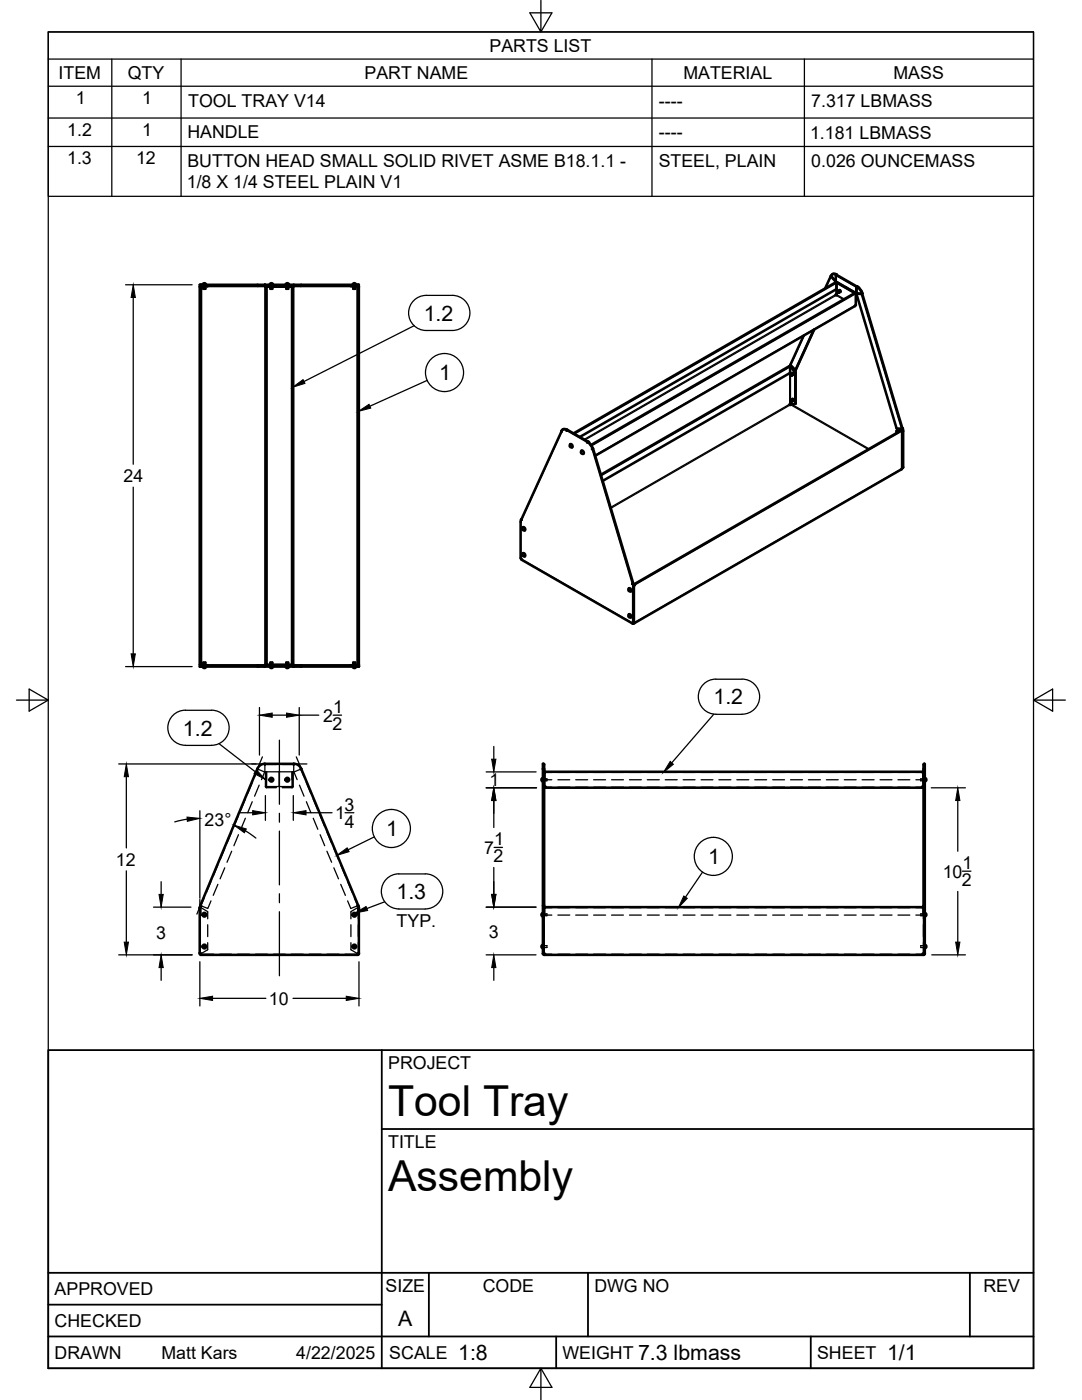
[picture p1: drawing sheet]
<svg xmlns="http://www.w3.org/2000/svg" width="216mm" height="279mm" viewBox="0 0 216 279" stroke-linecap="round" stroke-linejoin="round" font-family="sans-serif">
<!-- layer: Hidden -->
<g fill="none" stroke="#000" stroke-width=".25">
<path d="M40 57.2v1.4M40 59.8v2.4M40 56.9h1.6M40.1 57h1.3l.1 .1M40.1 57h-.1M40.1 56.9v.2M40.1 56.8v.3M40.1 57h.1M40.1 57h1.5M40.6 56.9v.2M41 56.8v.3zM42.8 56.9h2.3"/>
<path d="M42.8 57h2.4M46.3 56.9h2.4M46.4 57h2.3M49.9 56.9l1.5-.1 .1 .1M50 57h1.5M52.9 56.9h2.2M52.9 57h2.2M53.1 57.3v1.3M53.1 59.8v2.4M53.2 57.3h-.2M53.2 56.9l-.2 .2M53.9 57.2v-.4l.1 .4"/>
<path d="M54.3 57.2l.1-.4v.4M55.7 56.9v.2h-2.6M55.8 56.9v.2h2.5M56.3 56.9h2.3M56.3 57h2.3M57.1 56.9v.3M57.5 57.1v-.3v.4M58.3 57.3h.2M58.3 56.9l.2 .2M58.4 57.3v1.3M58.4 59.8v2.4M60 56.9v-.1l1.6 .1"/>
<path d="M60 57h1.5M62.7 57h2.4M62.8 56.9h2.3M66.3 57h2.4M66.3 56.9h2.4M69.8 57h1.6M69.9 56.9h1.6M70 57v.1M70.5 56.8v.3M70.9 56.8v.3zM71.4 56.9v-.1v.3M71.4 56.8v.3"/>
<path d="M71.5 57h-1.5v.1M71.5 57.2v1.4M71.5 59.8v2.4M40 63.4v2.4M40 67v2.3M40 70.5v2.4M40 74.1v2.4M40 77.7v2.4M53.1 63.4v2.4M53.1 67v2.3M53.1 70.5v2.4M53.1 74.1v2.4"/>
<path d="M53.1 77.7v2.4M58.4 63.4v2.4M58.4 67v2.3M58.4 70.5v2.4M58.4 74.1v2.4M58.4 77.7v2.4M71.5 63.4v2.4M71.5 67v2.3M71.5 70.5v2.4M71.5 74.1v2.4M71.5 77.7v2.4M40 81.2v2.4"/>
<path d="M40 84.8v2.4M40 88.4v2.4M40 91.9v2.4M40 95.5v2.4M40 99.1v2.4M53.1 81.2v2.4M53.1 84.8v2.4M53.1 88.4v2.4M53.1 91.9v2.4M53.1 95.5v2.4M53.1 99.1v2.4M58.4 81.2v2.4"/>
<path d="M58.4 84.8v2.4M58.4 88.4v2.4M58.4 91.9v2.4M58.4 95.5v2.4M58.4 99.1v2.4M71.5 81.2v2.4M71.5 84.8v2.4M71.5 88.4v2.4M71.5 91.9v2.4M71.5 95.5v2.4M71.5 99.1v2.4M40 102.7v2.4"/>
<path d="M40 106.2v2.4M40 109.8v2.4M40 113.4v2.4M40 117v2.3M53.1 102.7v2.4M53.1 106.2v2.4M53.1 109.8v2.4M53.1 113.4v2.4M53.1 117v2.3M58.4 102.7v2.4M58.4 106.2v2.4M58.4 109.8v2.4"/>
<path d="M58.4 113.4v2.4M58.4 117v2.3M71.5 102.7v2.4M71.5 106.2v2.4M71.5 109.8v2.4M71.5 113.4v2.4M71.5 117v2.3M40 120.5v2.4M40 124.1v2.4M40 127.7v2.3M40 131.3v1.3M40 132.9h1.6"/>
<path d="M40 132.9h.1M40.1 132.8v.2v-.2M40.1 132.9h1.3v-.1l.1 .1M40.1 132.9h1.5M40.6 132.8v.2zM41 132.8v.2M42.8 132.9h2.3M42.8 132.9h2.4M46.3 132.9h2.4M46.4 132.9h2.3M49.9 132.9h1.5M50 132.9h1.5"/>
<path d="M51.5 132.9l-.1 .1M52.9 132.9h2.2M53 132.5l.2 .1M53 132.8l.2 .1M53.1 120.5v2.4M53.1 124.1v2.4M53.1 127.7v2.3M53.1 131.3v1.3M53.1 132.8h2.6v.1M53.9 132.7v.3l.1-.3M54.3 132.7l.1 .3v-.3M56.3 132.9h2.3"/>
<path d="M57.1 132.7v.3v-.2M57.5 132.7v.3M58.3 132.8h-2.5v.1M58.4 120.5v2.4M58.4 124.1v2.4M58.4 127.7v2.3M58.4 131.3v1.3M58.5 132.8l-.2 .1M58.5 132.5l-.2 .1M60 132.9l.1 .1M60 132.9h1.5M60.1 132.9h1.5"/>
<path d="M62.7 132.9h2.4M62.8 132.9h2.3M66.3 132.9h2.4M69.8 132.9h1.6M69.9 132.9h1.6M70 132.8v.1M70 132.8v.1h1.5M70.5 132.8v.2zM70.9 132.8v.2M71.4 132.9h.1M71.4 132.8v.2M71.5 120.5v2.4"/>
<path d="M71.5 124.1v2.4M71.5 127.7v2.3M71.5 131.3v1.3M49 159.4l-.9 2.2M50.3 160l-.9 2.2M50.4 156.1l-1 2.2M50.8 155l.7-1.5 1.3 .6-.6 1.5M51.7 156.7l-.9 2.2M53 157l.2 .2M53 154v3M53 154.1h.2v1.5h-.1v-1.4zM53.1 154v3l2 .1"/>
<path d="M53.2 154v3.2M53.2 154h2.6M53.2 157.2h1.9M55.1 152.6h-2.2v1.4h.3M55.7 154v3h-2.7M56.3 152.6h2.3v1.4h-2.8v3h2.7v-2.8l-.1-.2M56.3 157.2h2M58.3 154v3.2M58.4 154.2v2.8l-2.1 .1M58.5 154v.2l-.1-.2-.1 .1v1.5h.1v-1.4M58.5 157l-.2 .2M59.8 156.7l.9 2.2"/>
<path d="M60.7 155l-.7-1.5-1.3 .6 .6 1.5M61.1 156.1l.9 2.2M61.1 160l.9 2.2M62.5 159.4l.9 2.2M108.3 155.4h.8v.4h-.8M108.3 155.4h.4M108.4 153.5h.1M108.4 152.4l-.1 .1 .1 .1M108.4 154h.2l-.2 5.4M108.4 153.5v2.3M108.5 154.1h.1M108.6 154v3"/>
<path d="M108.7 154.2v2.8M108.8 157.1h1.3M110.1 154.2h-1.3v1.4h1.3M111.3 157.1h2.4M111.3 155.6h2.4M111.3 154.2h2.4M114.9 157.1h2.4M114.9 155.6h2.4M114.9 154.2h2.4M118.4 157.1h2.4M118.4 155.6h2.4M118.4 154.2h2.4"/>
<path d="M122 157.1h2.4M122 155.6h2.4M122 154.2h2.4M125.6 157.1h2.4M125.6 155.6h2.4M125.6 154.2h2.4M129.2 157.1h2.4M129.2 155.6h2.4M129.2 154.2h2.4M132.7 157.1h2.4M132.7 155.6h2.4M132.7 154.2h2.4"/>
<path d="M136.3 157.1h2.4M136.3 155.6h2.4M136.3 154.2h2.4M139.9 157.1h2.4M139.9 155.6h2.4M139.9 154.2h2.4M143.4 157.1h2.4M143.4 155.6h2.4M143.4 154.2h2.4M147 157.1h2.4M147 155.6h2.4M147 154.2h2.4"/>
<path d="M150.6 157.1h2.4M150.6 155.6h2.4M150.6 154.2h2.4M154.2 157.1h2.3M154.2 155.6h2.3M154.2 154.2h2.3M157.7 157.1h2.4M157.7 155.6h2.4M157.7 154.2h2.4M161.3 157.1h2.4M161.3 155.6h2.4M161.3 154.2h2.4"/>
<path d="M164.9 157.1h2.4M164.9 155.6h2.4M164.9 154.2h2.4M168.5 157.1h2.3M168.5 155.6h2.3M168.5 154.2h2.3M172 157.1h2.4M172 155.6h2.4M172 154.2h2.4M175.6 157.1h2.4M175.6 155.6h2.4M175.6 154.2h2.4"/>
<path d="M179.2 157.1h2.3M179.2 155.6h2.3M179.2 154.2h2.3M182.8 157.1h1.2M182.8 154.2h1.3v1.4h-1.3M184.1 154.2v2.8M184.3 154.1h.1M184.4 152.4l.1 .1-.1 .1M184.4 153.5v2.3v-2.3h.1M184.4 154h-.1l.1 5.4M184.5 155.4h-.8v.4h.8h-.4M40.7 179.2l-.6 1.6 1.4 .5 .6-1.5"/>
<path d="M42.1 175.9l-.9 2.2M43.5 176.5l-1 2.2M43.5 172.6l-.9 2.2M44.9 173.2l-1 2.2M44.9 169.3l-1 2.2M46.2 169.9l-.9 2.2M46.2 166l-.9 2.2M47.6 166.6l-.9 2.2M47.6 162.7l-.9 2.2M49 163.3l-1 2.2M62.5 163.3l.9 2.2M63.9 162.7l.9 2.2"/>
<path d="M63.9 166.6l.9 2.2M65.2 169.9l1 2.2M65.2 166l.9 2.2M66.6 173.2l.9 2.2M66.6 169.3l.9 2.2M68 176.5l.9 2.2M68 172.6l.9 2.2M69.4 179.8l.6 1.5 1.4-.5M69.4 175.9l.9 2.2M70.7 179.2l.7 1.6M108.4 160.6l.1 2.4M108.4 164.1l.1 2.4"/>
<path d="M108.4 167.7v2.4M108.4 171.3v2.4M108.4 174.9v2.3M108.4 178.4l.1 2.4M184.4 167.7v2.4M184.4 160.6v2.4M184.4 164.1v2.4M184.4 171.3v2.4M184.4 174.9v2.3M184.4 178.4v2.4M39.9 181.1h.2M40 181.1v2.3"/>
<path d="M40 184.6v2.3M40 188.1v2.2M40 181.1v1.5h.1v-1.5M40.1 181.1l1.3 .8v1.5M40.1 190.4h2.5M41.4 188.1v1.4l-1.3 .8M41.4 184.6v2.3M43.8 190.4h2.4M47.4 190.4h2.4M51 190.4h2.4M54.5 190.4h2.4M58.1 190.4h2.4"/>
<path d="M61.7 190.4h2.4M65.3 190.4h2.3M68.8 190.4h2.6M70 188.1v1.4l1.4 .8M70 184.6v2.3M71.5 184.6v2.3M71.5 188.1v2.2M71.6 181.1h-.2l-1.4 .8v1.5M71.6 181.1h-.2v1.5h.1v-1.5v2.3M108.3 180.7l.1 .1M108.3 180.8h.1M108.4 189.1h-.1"/>
<path d="M108.4 182.8h-.1M108.4 188.7h-.1h.8v.4h-.8M108.5 182.4h.6v.4h-.8M108.5 181.3h.1M108.6 181.1v2.3M108.6 182.4h-.3h.1M108.6 184.6v2.3M108.6 188.1v2.2M108.7 190.4h1.4M110.1 181.1h-1.4v1.5h1.4M111.3 190.4h2.4M111.3 182.6h2.4"/>
<path d="M111.3 181.1h2.4M114.9 190.4h2.4M114.9 182.6h2.4M114.9 181.1h2.4M118.4 190.4h2.4M118.4 182.6h2.4M118.4 181.1h2.4M122 190.4h2.4M122 182.6h2.4M122 181.1h2.4M125.6 190.4h2.4M125.6 182.6h2.4"/>
<path d="M125.6 181.1h2.4M129.2 190.4h2.4M129.2 182.6h2.4M129.2 181.1h2.4M132.7 190.4h2.4M132.7 182.6h2.4M132.7 181.1h2.4M136.3 190.4h2.4M136.3 182.6h2.4M136.3 181.1h2.4M139.9 190.4h2.4M139.9 182.6h2.4"/>
<path d="M139.9 181.1h2.4M143.4 190.4h2.4M143.4 182.6h2.4M143.4 181.1h2.4M147 190.4h2.4M147 182.6h2.4M147 181.1h2.4M150.6 190.4h2.4M150.6 182.6h2.4M150.6 181.1h2.4M154.2 190.4h2.3M154.2 182.6h2.3"/>
<path d="M154.2 181.1h2.3M157.7 190.4h2.4M157.7 182.6h2.4M157.7 181.1h2.4M161.3 190.4h2.4M161.3 182.6h2.4M161.3 181.1h2.4M164.9 190.4h2.4M164.9 182.6h2.4M164.9 181.1h2.4M168.5 190.4h2.3M168.5 182.6h2.3"/>
<path d="M168.5 181.1h2.3M172 190.4h2.4M172 182.6h2.4M172 181.1h2.4M175.6 190.4h2.4M175.6 182.6h2.4M175.6 181.1h2.4M179.2 190.4h2.3M179.2 182.6h2.3M179.2 181.1h2.3M182.8 190.4h1.3M182.8 181.1h1.3v1.5h-1.3"/>
<path d="M184.3 182.4h.2h-.8v.4h.8h-.1M184.3 184.6v2.3M184.3 188.1v2.2M184.3 181.3h.1M184.3 181.1v2.3M184.4 180.8h.1M184.5 188.7h-.8v.4h.8h-.1M184.5 188.7h.1M184.5 180.7l-.1 .1"/>
<circle cx="54.1" cy="155.6" r=".2"/>
<circle cx="54.1" cy="155.6" r=".21"/>
<circle cx="57.3" cy="155.6" r=".2"/>
<circle cx="57.3" cy="155.6" r=".21"/>
<circle cx="40.8" cy="188.9" r=".2"/>
<circle cx="40.8" cy="182.6" r=".2"/>
<circle cx="70.7" cy="182.6" r=".2"/>
<circle cx="70.7" cy="188.9" r=".2"/>
</g>
<!-- layer: Visible -->
<g fill="none" stroke="#000" stroke-width=".51">
<path d="M39.9 57.2h.2M39.9 57.2v75.4h.2M40 56.8l-.1 .1v-.1h12.9M40 57l-.1 .2M40.1 57.1h.1M40.1 57.1v75.7M40.1 57.1l-.1 .1M40.1 57.1h1.3M40.1 56.8l-.1 .1 .1 .2M40.4 56.8a.37 .37 0 0 1 .4-.3 .37 .37 0 0 1 .3 .3M40.6 57.1v.5h.4v-.5M51.4 56.8v.1h1.4"/>
<path d="M51.4 56.9l.1 .2M51.5 57h1.3v.1h-12.7M52.8 56.8l.1 .1M52.8 56.8h.1M52.9 56.8h5.7v.3h-5.7zM53 57.3h.2M53 57.3v75.3h.2v-75.3M53 57.1v.1M53.1 57.2l-.1 .1M53.1 57.2v.1M53.1 57.1v.1M53.2 57.1h5.1v.1h-5.1z"/>
<path d="M53.2 57.2v.1M53.8 56.8a.37 .37 0 0 1 .4-.3 .37 .37 0 0 1 .3 .3M54 57.2v.4h.3v-.4M57 56.8a.37 .37 0 0 1 .3-.3 .37 .37 0 0 1 .4 .3M57.1 57.2v.4h.4v-.4M58.3 57.3h.2M58.3 57.3v75.3h.2v-75.3M58.3 57.2v.1M58.3 57.1l.1 .1M58.4 57.3h.1M58.5 57.1v.1M58.6 56.9h.1"/>
<path d="M58.6 56.8h.1M58.6 56.9h1.5M60 57h-1.3v.1h12.7M60.1 56.8v.1M60.1 56.9l-.1 .2M70 57.1h1.4M70.3 56.8a.37 .37 0 0 1 .4-.3 .37 .37 0 0 1 .4 .3M70.5 57.1v.5h.4v-.5M71.4 57.2h.2v75.4h-.2zM71.4 56.8l.1 .1-.1 .2M71.4 57.1v.1M71.4 57.1l.1 .1"/>
<path d="M71.5 57l.1 .2M71.5 56.8l.1 .1v-.1h-13v.1M165.8 55.1l-1.2 2.5M165.8 55v.2l1 1M165.9 55.1h.1M165.9 55.1l.9 1M166.1 54.7l.8 .1M166.1 54.7v.1M166.8 56.2l-.2 .2M166.8 56.3l.1 .2M166.8 56.3l.1 .1M166.8 56.2h.1"/>
<path d="M166.8 56.3l-52.4 30.2M166.8 56.2l-.1 .2M166.9 54.8a.67 .67 0 0 0-1.1 .2l.1 .1M166.9 56.2l-.1 .1M166.9 56.5v1.2l-51.2 29.5M166.9 54.8l4.1 2.4-.1 .1v1.2M166.9 54.8v.1M166.9 56.4l3.6 2.1M166.9 54.8l-.1 .2v1.2l4.1 2.3v-1.2M167 56.3h-.1M167.2 58.1l.2 .1v.2l-.2-.1zM167.5 57.9l.2 .1v.3"/>
<path d="M167.5 57.9l-.3 .2M167.7 58.2l-.3 .2M168.8 57.4h.1M170.5 58.5l.2 .2M170.6 58.4l-52.7 30.4M170.6 58.6v-.2l-3.6-2.1-.1 2.6-.1-.1 .1-.1M170.7 58.4l-.1 .1M170.8 58.5v2.4M170.8 58.5h-.1M171 57.3h.1M171 57.3v-.1l.3 .1 .5 .6 .3 .7h-.2M171 57.2l.7 .7 .2 .7"/>
<path d="M171.9 58.6h-1l8 26.9 1 .1M171.9 58.6h.1M172 58.6h-1.1M172 58.6l8.1 26.9M157.5 73.1l-37.6 21.6M157.5 73.1l.2 .1M157.6 73.1h.2M157.6 73.2h.1M157.6 73.2v1.2l-37.3 21.6M157.7 73.2h.1M157.7 79.8l.3 .1v.3l-.3-.1zM157.7 74.6l.3 .2v.2l-.3-.1z"/>
<path d="M157.8 72.8l-.1 .3M157.8 74.7l.4-.3 .2 .3-.1 .1M157.8 79.8l.4-.2 .2 .2-.1 .2M157.8 72.9l.9 1M157.8 72.7v.1M157.8 73.1l1 1.2v6.2l-.1 .1M157.8 73.1v.1l.9 1.1v6.2l-1.1 .2 .2 .1M158.3 79.9l-.4 .3M158.3 74.8l-.4 .2M160.4 67l-2.7 5.7M162.4 65.8l-3.7 8.1M162.5 65.8l-3.8 8.1"/>
<path d="M170.8 60.8l-.2 .3-51.8 29.9M112 86l.1 .1M112.1 86.1l-8.1 17.6M112.3 85.7a.71 .71 0 0 1 .8 .1M113.1 85.8a.67 .67 0 0 0-1.1 .2M113.1 85.9l.1-.1 4.1 2.3M113.1 85.8v.1M117.3 88.2h-.1M118.2 89.6h.1M118.2 89.6l-.5-1-.5-.4-.1 .1 .1-.2 .8 .8 .3 .6-.1 .1M118.3 89.5h.1M118.3 89.5l-.2 .1"/>
<path d="M118.3 89.5l8.1 26.9-.2 .1M157.8 80.7v.1M178.9 86v.4M179 85.9h.1M179.8 85.9l-.8 .1M179.8 85.9l-53.3 30.7M179.8 85.9h.1M179.9 85.9h.1M179.9 85.9h-.1M179.9 85.9h-.9M180 85.8v.2l-.2-.1M180 93.4h.1"/>
<path d="M180 86v7.5M180 93.5l-.1 .2-53.3 30.7M180 93.4v.1M180.1 85.6v7.7l-.1 .1M180.1 85.5h.1M180.1 85.5l-.2 .1M180.1 85.5l-.1 .1M180.1 85.5l.1 7.8M180.2 93.2l-.1 .2M104 103.7l-.1 7.7 .1 .2M104 111.6l.1 .1M104 103.7h.1"/>
<path d="M104 103.7l.1 .1-.1-.1M104.1 111.7l22.1 12.7M125.5 117.4a.33 .33 0 0 0-.1 .5 .33 .33 0 0 0 .6-.1l-.2-.3-.3-.1M126.2 116.5h.1zM126.3 116.5v7.8l-.1 .1M126.3 116.5l.1 .6M126.4 117.1v7.2M126.5 116.7h.1M126.5 116.7l.1 .1-.1-.2-.1 .2M126.5 116.7h-.1M126.6 116.8h-.2M39.9 132.6l.1 .2"/>
<path d="M40 133l-.1-.1v.1h12.9M40 132.6l.1 .1M40.1 132.8h.1M40.1 132.8h12.7v.1h-1.3M40.1 132.8h1.3M40.1 132.8l-.1 .1 .1 .1M40.4 133a.37 .37 0 0 0 .4 .3 .37 .37 0 0 0 .3-.3M40.6 132.8v-.6h.4v.6M51.5 132.8l-.1 .1M52.8 132.9l.1 .1M52.8 132.9h-1.4v.1M52.8 132.9h.1"/>
<path d="M52.9 132.8h5.7v.2h-5.7zM53 132.6h.1M53 132.7v.1M53.1 132.7v.1M53.2 132.6v.2h5.1v-.1h-5.1M53.8 133a.37 .37 0 0 0 .4 .3 .37 .37 0 0 0 .3-.3M54 132.7v-.5h.3v.5M57 133a.37 .37 0 0 0 .3 .3 .37 .37 0 0 0 .4-.3M57.1 132.7v-.5h.4v.5M58.3 132.6v.1M58.4 132.6h.1M58.4 132.7l-.1 .1"/>
<path d="M58.5 132.7v.1M58.6 132.9h.1M58.6 133h13v-.1l-.1 .1M58.6 132.9h1.5M58.6 132.9v.1M60 132.8l.1 .1M60.1 132.9v.1M70 132.8h1.4h-12.7v.1h1.3M70.3 133a.37 .37 0 0 0 .4 .3 .37 .37 0 0 0 .4-.3M70.5 132.8v-.6h.4v.6M71.4 132.8h.1M71.4 132.8l.1 .1-.1 .1"/>
<path d="M71.4 132.6v.2M71.5 132.6l-.1 .1M71.6 132.6l-.1 .2M126.2 124.3v.1M126.2 124.3l.2 .1M126.4 124.3l-.1 .1M126.4 124.3v.1M126.4 124.4h-.1M126.6 124.3l-.1 .1M126.6 124.3h-.2M51.4 153.4l.1 .1h-.1l-11.4 27.2 .1 .1-.1-.1-.1 .7M52.8 152.4v.2l.1-.2h5.7"/>
<path d="M52.8 152.4a1.57 1.57 0 0 0-1.4 1M58.6 152.4v.2zM58.6 152.4a1.6 1.6 0 0 1 1.5 1l-.1 .1h.1l11.4 27.2-.1 .1 .1-.1 .1 .7M108.3 153.5h.1M108.3 153.4h.1M108.3 155.2a.37 .37 0 0 0-.3 .4 .37 .37 0 0 0 .3 .4M108.4 153.5h.2M108.4 152.4h-.1v37.9M108.4 152.4v1M108.5 152.6l-.1 .8M108.5 152.4l.1 .2v.9M108.6 153.5v27.6"/>
<path d="M108.6 154h75.5v.2l.1-.2M108.6 157h.2v.2h75.2M108.6 157l.2 .2M108.7 157l.1 .1M108.8 154l-.1 .2M184.1 157l-.1 .1M184.2 154l-.1 .2M184.2 154h.1M184.3 157l-.3 .2M184.3 157h-.3v.2M184.3 153.5h.2M184.4 152.6v.9l.1-.1"/>
<path d="M184.4 152.4l-.1 .2v28.5M184.4 152.4h.1v37.9h-.1v-9.6h.1l-.2 .1M184.4 152.4v1M184.5 153.5h.1M184.5 155.2a.37 .37 0 0 1 .3 .4 .37 .37 0 0 1-.3 .4M39.9 190.2v.1h.1M39.9 181.1v9.1M39.9 181.1h.1M39.9 190.3l.2 .3M39.9 190.2l.1 .1M40 190.3l.1 .1M40 190.3l.1 .3"/>
<path d="M71.4 190.3v.3h-31.3M71.5 190.3l-.1 .1M71.6 181.1h.1M71.6 190.2l-.2 .1M71.6 181.1v9.2h-.2M71.6 190.3l-.2 .3M108.3 190.3l.3 .3M108.3 188.5a.37 .37 0 0 0-.3 .4 .37 .37 0 0 0 .3 .4M108.3 182.2a.37 .37 0 0 0-.3 .4 .37 .37 0 0 0 .3 .3M108.4 188.7h.1M108.4 189.1h.1M108.4 182.4h.1"/>
<path d="M108.4 182.8h.1M108.4 180.8h.1M108.5 190.3l.1 .1M108.5 180.8v.5M108.5 181.1l.2-.1h75.4l.3 .1v9.2h-.3v.3h-75.4v-.3h-.2zM108.6 190.4h.1M108.6 190.6h.1M108.6 180.8l-.2-.1v9.6h-.1M184.1 190.4h.2M184.1 190.6h.2M184.4 188.7h.1M184.4 189.1h.1"/>
<path d="M184.4 182.4h.1M184.4 182.8h.1M184.4 180.8h.1M184.4 180.8v.5M184.4 190.3l-.1 .1M184.5 182.2a.37 .37 0 0 1 .3 .4 .37 .37 0 0 1-.3 .3M184.5 188.5a.37 .37 0 0 1 .3 .4 .37 .37 0 0 1-.3 .4M184.6 190.3l-.3 .3"/>
<circle cx="114" cy="89" r=".33"/>
<circle cx="116.2" cy="90.3" r=".33"/>
<circle cx="104.5" cy="110.8" r=".33"/>
<circle cx="104.5" cy="105.6" r=".33"/>
<circle cx="125.7" cy="123" r=".33"/>
<circle cx="54.2" cy="155.6" r=".37"/>
<circle cx="57.3" cy="155.6" r=".37"/>
<circle cx="40.8" cy="188.9" r=".37"/>
<circle cx="40.8" cy="182.6" r=".37"/>
<circle cx="70.7" cy="182.6" r=".37"/>
<circle cx="70.7" cy="188.9" r=".37"/>
</g>
<g fill="#000">
<circle cx="40" cy="56.9" r=".25"/>
<circle cx="40.1" cy="56.8" r=".25"/>
<circle cx="51.5" cy="57" r=".25"/>
<circle cx="54" cy="57.1" r=".25"/>
<circle cx="54.3" cy="57.1" r=".25"/>
<circle cx="57.1" cy="57.1" r=".25"/>
<circle cx="57.5" cy="57.1" r=".25"/>
<circle cx="60" cy="57" r=".25"/>
<circle cx="71.4" cy="56.8" r=".25"/>
<circle cx="117.3" cy="88.2" r=".25"/>
<circle cx="179.8" cy="85.9" r=".25"/>
<circle cx="126.5" cy="116.7" r=".25"/>
<circle cx="40.1" cy="133" r=".25"/>
<circle cx="51.5" cy="132.9" r=".25"/>
<circle cx="54" cy="132.8" r=".25"/>
<circle cx="54.3" cy="132.8" r=".25"/>
<circle cx="57.1" cy="132.8" r=".25"/>
<circle cx="57.5" cy="132.8" r=".25"/>
<circle cx="60" cy="132.9" r=".25"/>
<circle cx="71.4" cy="133" r=".25"/>
<circle cx="71.5" cy="132.9" r=".25"/>
</g>
<!-- layer: Visible Narrow -->
<g fill="none" stroke="#000" stroke-width=".25">
<path d="M165.8 55.2l-1.1 2.3M165.9 55.1h.1M166.8 58.8l-50.2 28.9M166.8 55l4.1 2.3M166.9 57.7v1M166.9 56.5l-52.2 30.1M166.9 58.8l1.6 .9M167 56.3h.1M168.3 59.8l-1.5-.9-50.1 28.9M170.6 58.4v.1M170.7 58.7l-52.7 30.3M170.7 58.7v2.2"/>
<path d="M170.9 57.3h.1M171.8 58.7l8.1 26.9M171.9 58.6h.1M157.6 74.5v6.2l-35.8 20.6M157.6 73.2l-37.6 21.8M157.7 73.2v1.5M157.7 74.9v4.9M158.7 74.2l-.1 .1M158.8 74.4h-.1M160.5 66.9l-2.7 6M170.6 61l-51.9 29.9M112.1 86.1l-8 17.7"/>
<path d="M113.1 85.9l4 2.4M118.1 89.6l8.1 26.9M157.6 80.8l-35.7 20.6M157.7 80.1v.6M157.8 80.8l15.4 8.9M157.9 80.7l15.5 8.9M158.8 80.5h-.1M179 85.9v.1M179.9 85.9h.1M180.2 93.3h-.1M180.2 86.1h-.1M104.1 111.6l22.1 12.7"/>
<path d="M126.4 117.1h-.1M126.5 116.7h.1M126.6 116.8l53.3-30.7v7.5l-53.3 30.7zM126.4 124.2l-.1 .1"/>
</g>
<!-- layer: Border -->
<path d="M9.6 6.4h196.6v266.7h-196.6zM107.9 0v6.4l-2.2-3.8h4.4l-2.2 3.8M3.3 139.7h6.3l-3.8-2.2v4.4l3.8-2.2M206.2 139.7l3.8 2.2v-4.4l-3.8 2.2h6.4M107.9 273.1l2.2 3.8h-4.4l2.2-3.8v6.3" fill="none" stroke="#000" stroke-width=".25"/>
<!-- layer: Parts Lists -->
<path d="M9.6 6.4h196.6v32.8h-196.6zM9.6 11.8h196.6M9.6 17.2h196.6M22.3 11.8v27.4M36.1 11.8v27.4M130.1 11.8v27.4M160.5 11.8v27.4M9.6 23.6h196.6M9.6 29.2h196.6" fill="none" stroke="#000" stroke-width=".25"/>
<!-- layer: FD_Dimensions -->
<g fill="none" stroke="#000" stroke-width=".25">
<path d="M25.1 56.8h13.2M26.6 59.4v33.2M26.6 97.2v33.3M25.1 133h13.2M23.7 152.5h27.4M25.2 155v14.2M51.8 141.2v9.5M53 158.8v4.9M54.3 142.7h2.9M58.5 158.8v4.9M59.7 141.2v9.5M59.7 142.7h3.9"/>
<path d="M66.5 142.7h1.7M97 157.2h10.1M97 154.1h10M98.5 149v2.5M98.5 159.8v5.3M185.8 157.2h6.8M191.1 159.8v10.1M25.2 173.8v14.2M32.2 176v2.5M37.4 163.5l-2.5 .5M39.9 161.8v17.5M47.9 162.2h2.5"/>
<path d="M49 165.8l2.1 1.5M61.1 162.2h5.2M68.9 162.2h1.7M98.5 173.1v5.4M98.6 169.1h1.7M191.1 177.9v10.1M192 173.9h1.7M23.7 190.6h14.6M30.6 181h7.5M32.2 193.1v2.5M39.9 191.9v8.9M42.4 199.2h10.6"/>
<path d="M58.5 199.2h10.6M71.6 191.9v8.9M97 181h10M97 190.6h10M98.5 193.1v2.5M185.9 190.6h6.7"/>
</g>
<g fill="#000" stroke="#000" stroke-width=".2">
<path d="M26.6 56.8l.4 2.6h-.8zM26.2 130.5h.8l-.4 2.5zM25.2 152.5l.4 2.5h-.8zM51.8 142.7l2.5-.4v.9zM57.2 142.3l2.5 .4-2.5 .5zM98.5 157.2l.5 2.6h-.9zM98.1 151.5h.9l-.5 2.6zM191.1 157.2l.4 2.6h-.8zM31.7 178.5h.9l-.4 2.5zM37.3 163.1l2.6 .2-2.5 .6zM46.7 164.7l2.4 .7-.3 .8zM50.4 161.8l2.6 .4-2.6 .4z"/>
<path d="M58.5 162.2l2.6-.4v.8zM98.1 178.5h.9l-.5 2.5zM24.8 188h.8l-.4 2.6zM32.2 190.6l.4 2.5h-.9zM39.9 199.2l2.5-.4v.9zM69.1 198.8l2.5 .4-2.5 .5zM98.5 190.6l.5 2.5h-.9zM190.7 188h.8l-.4 2.6z"/>
</g>
<!-- layer: Edge Extensions -->
<path d="M50.2 152.5h2.7M52.4 151l-1 2.5M58.6 152.5h2.6M59.1 151l1 2.5M39.9 179.5v1.9M40 180.7l-.7 1.7" fill="none" stroke="#000" stroke-width=".25"/>
<!-- layer: Smart Centers -->
<path d="M55.8 147.7v12.8M55.8 162.3v1.8M55.8 165.9v10.7M55.8 178.4v1.7M55.8 181.9v12.8" fill="none" stroke="#000" stroke-width=".25"/>
<!-- layer: Balloons -->
<g fill="none" stroke="#000" stroke-width=".25">
<path d="M85 58.9h5.3a3.5 3.5 0 0 1 3.5 3.6 3.5 3.5 0 0 1-3.5 3.5h-5.3M85 58.9a3.5 3.5 0 0 0-3.5 3.6 3.5 3.5 0 0 0 3.5 3.5M37 141.8h5.2M37 141.7a3.5 3.5 0 0 0-3.5 3.5 3.5 3.5 0 0 0 3.5 3.5l5.2 .1a3.5 3.5 0 0 0 3.5-3.5 3.5 3.5 0 0 0-3.5-3.6M142.8 142.6h5.3M142.8 142.5a3.5 3.5 0 0 1-3.5-3.5 3.5 3.5 0 0 1 3.5-3.5l5.3 .1a3.5 3.5 0 0 1 3.5 3.4 3.5 3.5 0 0 1-3.5 3.5M79.6 174.4h5.2a3.5 3.5 0 0 1 3.5 3.5 3.5 3.5 0 0 1-3.5 3.5M79.6 174.4a3.5 3.5 0 0 0-3.5 3.5 3.5 3.5 0 0 0 3.5 3.5M79.6 181.4h5.2"/>
<circle cx="88.7" cy="74.3" r="3.8"/>
<circle cx="78.1" cy="165.3" r="3.8"/>
<circle cx="142.3" cy="170.9" r="3.8"/>
</g>
<!-- layer: 0 -->
<path d="M58.4 77.3l2.1-1.5 .4 .7zM71.5 82.1l2.1-1.4 .4 .7zM51.2 153.7l1.8 1.9-2.3-1.2zM133.7 152l.7 .5-2 1.7zM67.2 170.7l2.1-1.5 .4 .8zM136.4 178.8l.7 .5-1.7 1.8zM70.8 182.2l2.2-1.3 .4 .8z" fill="#000" stroke="#000" stroke-width=".2"/>
<path d="M82.6 65l-21.9 11.1M85.2 75.9l-11.4 5.2M43.7 148.4l7.2 5.6M142.4 142.5l-8.4 9.7M74.7 167l-5.2 2.6M76.8 180l-3.6 1.3M140.2 174.1l-3.4 4.9" fill="none" stroke="#000" stroke-width=".25"/>
<!-- layer: Titleblock -->
<path d="M9.6 209.6h196.6v63.5h-196.6zM76.2 209.6v63.5M76.2 225.3h130M9.6 254h196.6M85.6 254v12.7M117.3 254v12.7M193.5 254v12.7M9.6 266.7h196.6M9.6 260.4h66.6M111 266.7v6.4M161.8 266.7v6.4" fill="none" stroke="#000" stroke-width=".36"/>
<g font-size="8.5">
<text x="77.4" y="222.8">Tool Tray</text>
<text x="77.4" y="237.8">Assembly</text>
</g>
<g font-size="4.3">
<text x="84.6" y="64">1.2</text>
<text x="87.7" y="75.9">1</text>
<text x="142.4" y="140.6">1.2</text>
<text x="36.5" y="146.8">1.2</text>
<text x="77.1" y="166.9">1</text>
<text x="141.3" y="172.4">1</text>
<text x="79.1" y="179.4">1.3</text>
<text x="79.5" y="264.5">A</text>
<text x="91.4" y="271.4">1:8</text>
<text x="127.3" y="271.4">7.3 lbmass</text>
<text x="177" y="271.4">1/1</text>
</g>
<g font-size="3.5">
<text x="97.7" y="10.4">PARTS LIST</text>
<text x="11.7" y="15.8">ITEM</text>
<text x="25.5" y="15.7">QTY</text>
<text x="72.7" y="15.8">PART NAME</text>
<text x="136.4" y="15.8">MATERIAL</text>
<text x="178.3" y="15.8">MASS</text>
<text x="15.1" y="20.8">1</text>
<text x="28.4" y="20.8">1</text>
<text x="37.6" y="21.3">TOOL TRAY V14</text>
<text x="131.5" y="21.3">----</text>
<text x="161.9" y="21.3">7.317 LBMASS</text>
<text x="13.4" y="27.1">1.2</text>
<text x="28.4" y="27.1">1</text>
<text x="37.4" y="27.6">HANDLE</text>
<text x="131.5" y="27.6">----</text>
<text x="161.6" y="27.7">1.181 LBMASS</text>
<text x="13.4" y="32.8">1.3</text>
<text x="27.2" y="32.8">12</text>
<text x="37.4" y="33.3">BUTTON HEAD SMALL SOLID RIVET ASME B18.1.1 -</text>
<text x="131.4" y="33.3">STEEL, PLAIN</text>
<text x="161.9" y="33.3">0.026 OUNCEMASS</text>
<text x="37.3" y="37.6">1/8 X 1/4 STEEL PLAIN V1</text>
<text x="24.7" y="96.2">24</text>
<text x="64.5" y="144">2</text>
<text x="66.5" y="142.3">1</text>
<text x="66.4" y="145.7">2</text>
<text x="68.7" y="161.8">3</text>
<text x="97.7" y="156.9">1</text>
<text x="40.8" y="164.9">23°</text>
<text x="66.9" y="163.5">1</text>
<text x="68.8" y="165.2">4</text>
<text x="23.1" y="172.8">12</text>
<text x="96.6" y="170.4">7</text>
<text x="98.5" y="172.1">2</text>
<text x="98.6" y="168.7">1</text>
<text x="192" y="173.4">1</text>
<text x="188.1" y="175.1">10</text>
<text x="191.9" y="176.8">2</text>
<text x="79.1" y="185.1">TYP.</text>
<text x="31.2" y="187.4">3</text>
<text x="97.5" y="187.2">3</text>
<text x="53.7" y="200.5">10</text>
<text x="77.4" y="213.4">PROJECT</text>
<text x="77.4" y="229.1">TITLE</text>
<text x="76.9" y="257.8">SIZE</text>
<text x="96.3" y="257.8">CODE</text>
<text x="118.6" y="257.8">DWG NO</text>
<text x="196.2" y="257.8">REV</text>
<text x="10.9" y="258.5">APPROVED</text>
<text x="10.9" y="264.8">CHECKED</text>
<text x="10.9" y="271.2">DRAWN</text>
<text x="32.2" y="271.2">Matt Kars</text>
<text x="59.1" y="271.2">4/22/2025</text>
<text x="77.7" y="271.2">SCALE</text>
<text x="112.2" y="271.2">WEIGHT</text>
<text x="163" y="271.2">SHEET</text>
</g>
</svg>
